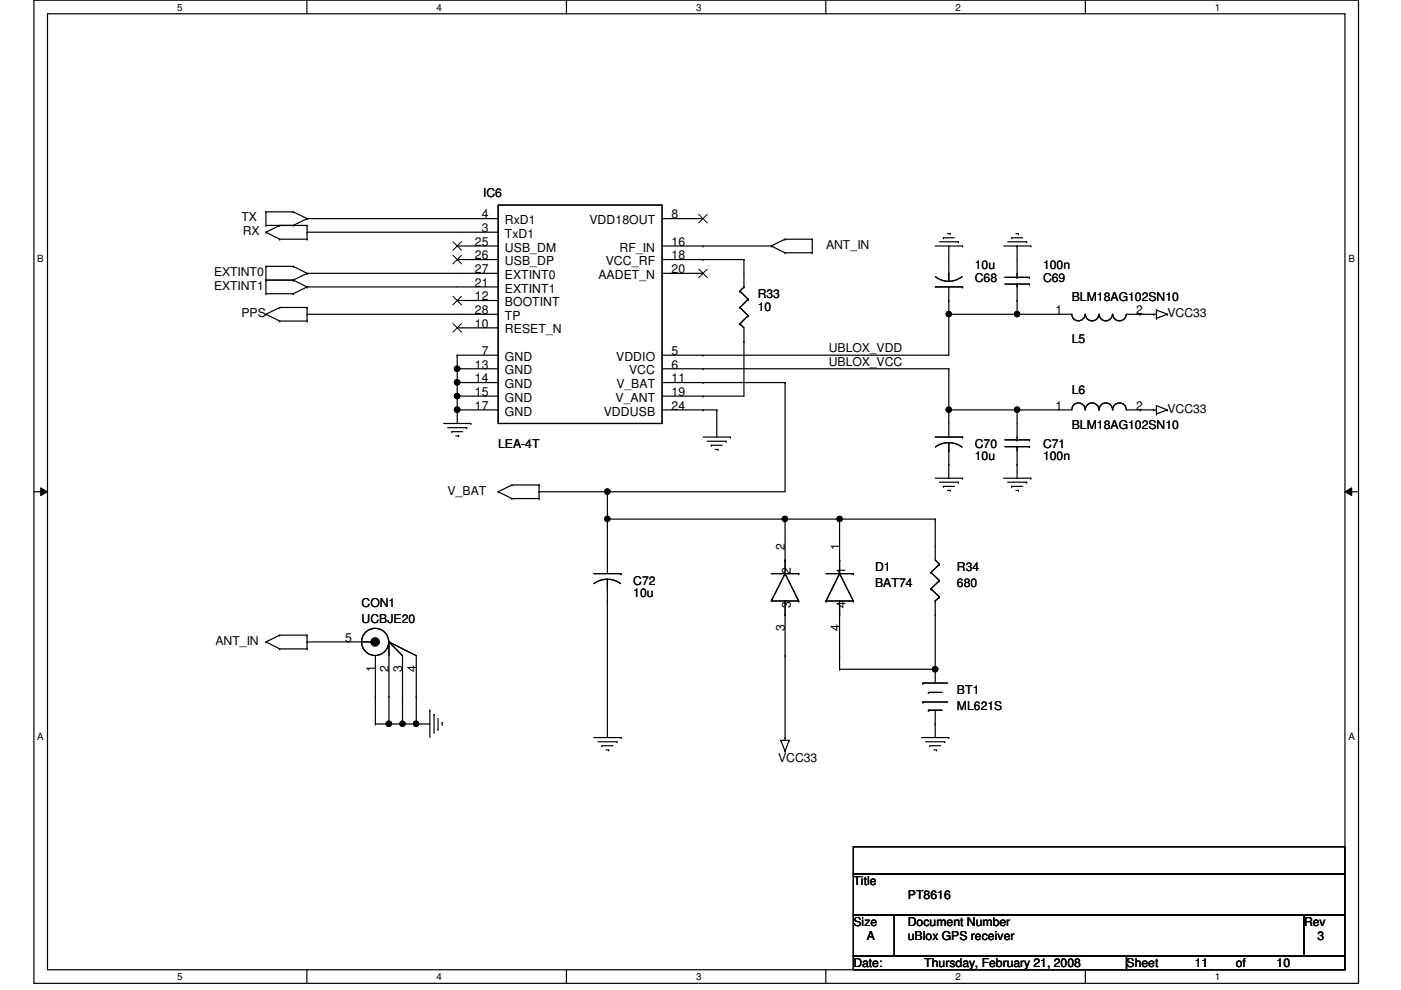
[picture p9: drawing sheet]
<svg xmlns="http://www.w3.org/2000/svg" width="297mm" height="210mm" viewBox="0 0 297 210" stroke-linecap="round" stroke-linejoin="round" font-family="sans-serif">
<path d="M7.2 0h280.8v208.5h-280.8zM10.1 2.9h275.1v202.7h-275.1z" fill="none" stroke="#000" stroke-width=".25"/>
<g fill="#fff">
<path d="M37.5 .3h1.2v2.4h-1.2z"/>
<path d="M37.5 205.9h1.2v2.3h-1.2z"/>
</g>
<path d="M65.1 0v2.9M65.1 205.6v2.9" fill="none" stroke="#000" stroke-width=".25"/>
<g fill="#fff">
<path d="M92.5 .3h1.2v2.4h-1.2z"/>
<path d="M92.5 205.9h1.2v2.3h-1.2z"/>
</g>
<path d="M120.1 0v2.9M120.1 205.6v2.9" fill="none" stroke="#000" stroke-width=".25"/>
<g fill="#fff">
<path d="M147.6 .3h1.1v2.4h-1.1z"/>
<path d="M147.6 205.9h1.1v2.3h-1.1z"/>
</g>
<path d="M175.1 0v2.9M175.1 205.6v2.9" fill="none" stroke="#000" stroke-width=".25"/>
<g fill="#fff">
<path d="M202.6 .3h1.1v2.4h-1.1z"/>
<path d="M202.6 205.9h1.1v2.3h-1.1z"/>
</g>
<path d="M230.1 0v2.9M230.1 205.6v2.9" fill="none" stroke="#000" stroke-width=".25"/>
<g fill="#fff">
<path d="M257.6 .3h1.1v2.4h-1.1z"/>
<path d="M257.6 205.9h1.1v2.3h-1.1z"/>
<path d="M7.9 53.6h1.4v2.3h-1.4z"/>
<path d="M285.9 53.6h1.3v2.3h-1.3z"/>
<path d="M7.9 154.9h1.4v2.4h-1.4z"/>
<path d="M285.9 154.9h1.3v2.4h-1.3z"/>
</g>
<g fill="none" stroke="#000" stroke-width=".25">
<path d="M56.4 49.2h.1M56.4 47.8h.1M56.4 44.9h.1M56.4 59.4h.1M56.4 56.5h.1M56.4 49.2l2.9 1.5M56.4 47.8h8.7M56.4 44.9v2.9M56.4 56.5v5.8M56.4 44.9h5.8M56.4 59.4h5.8M56.4 56.5h5.8"/>
<path d="M59.3 50.7h.1M59.3 47.8h.1M59.3 50.7h5.8M59.3 47.8l-2.9 1.4M62.2 47.8h.1M62.2 44.9h.1M62.2 59.4h.1M62.2 56.5h.1M62.2 44.9l2.9 1.5M62.2 56.5l2.9 1.5M62.2 59.4l2.9 1.4M65.1 58h.1"/>
<path d="M65.1 46.4h.1M65.1 49.2h.1M65.1 47.8h.1M65.1 50.7h.1M65.1 58h40.5M65.1 46.4h40.5M65.1 49.2h40.5M65.1 47.8v2.9M65.1 46.4l-2.9 1.4M65.1 58l-2.9 1.4M96.9 55h8.7M96.9 52.2h8.7"/>
<path d="M105.6 43.5h34.8v46.3h-34.8zM140.4 55h17.3M140.4 58h8.7M140.4 46.4h8.7M140.4 52.2h23.1M149.1 55h.1M149.1 52.2h.1M157.7 55h.1M157.7 55v5.8M163.5 52.2h.1M163.5 52.2l3 1.4M166.5 50.7h.1"/>
<path d="M166.5 53.6h.1M166.5 50.7h5.7M166.5 50.7l-3 1.5M166.5 53.6h5.7M172.2 50.7h.1M172.2 53.6h.1M172.2 50.7v2.9M198.3 52.2h5.8M198.3 58.7a4.6 4.6 0 0 0 5.7 0M199.2 51.3h4M200 50.4h.1M200 50.4h2.3"/>
<path d="M200.9 49.5h.6M201.2 52.2h.1M201.2 58h.1M201.2 52.2v7.5M201.5 49.5h.1M203.2 51.3h.1M204.1 52.2h.1M212.8 52.2h5.8M213.1 58.8h5.2M213.7 51.3h4M214.5 50.4h.1M214.5 50.4h2.3"/>
<path d="M215.4 49.5h.5M215.6 52.2h.1M215.6 58.8h.1M215.6 52.2v6.6M215.9 49.5h.1M217.7 51.3h.1M218.3 58.8h.1M218.6 52.2h.1M56.4 62.3h.1M56.4 66.6h.1M56.4 62.3h5.8M56.4 66.6l2.9 1.5"/>
<path d="M59.3 68.1h.1M59.3 65.2h.1M59.3 68.1h5.8M59.3 65.2l-2.9 1.4M59.3 65.2h5.8M62.2 62.3h.1M65.1 60.8h.1M65.1 66.6h.1M65.1 65.2h.1M65.1 68.1h.1M65.1 66.6h40.5M65.1 60.8h40.5"/>
<path d="M65.1 65.2v2.9M65.1 60.8l-2.9 1.5M96.9 75.3h.1M96.9 78.2h.1M96.9 75.3h8.7M96.9 78.2h8.7M96.9 75.3v14.5M96.9 63.7h8.7M96.9 69.5h8.7M105.6 78.2h.1M105.6 75.3h.1M140.4 78.2h60.8"/>
<path d="M149.1 75.3h.1M149.1 78.2h.1M156.9 68.7h.1M156.9 65.2h.1M156.9 61.7h.1M156.9 68.7l.8 .8v14.5h-17.3M156.9 65.2l1.7 1.7M156.9 61.7l1.7 1.8M157.7 72.4h.1M157.7 60.8h.1M157.7 60.8l-.8 .9M158.6 66.9h.1"/>
<path d="M158.6 63.5h.1M158.6 66.9l-1.7 1.8M158.6 63.5l-1.7 1.7M198.3 60.8h5.8M201.2 66.6h.1M201.2 63.7h.1M201.2 78.2h.1M201.2 66.6h26a1.44 1.44 0 0 0 1.5 1.4 1.44 1.44 0 0 0 1.4-1.4 1.44 1.44 0 0 0 1.5 1.4 1.44 1.44 0 0 0 1.4-1.4M201.2 60.8v14.5h-60.8M201.2 78.2v14.5M204.1 60.8h.1M213.1 60.2h5.2"/>
<path d="M215.6 63.7h.1M215.6 66.6h.1M215.6 60.2h.1M215.6 60.2v6.4M218.3 60.2h.1M233 66.6a1.42 1.42 0 0 0 1.5 1.4 1.42 1.42 0 0 0 1.4-1.4M235.9 66.6a1.44 1.44 0 0 0 1.5 1.4 1.44 1.44 0 0 0 1.4-1.4M238.8 66.6h6.4M241.7 66.6h.1M244.6 66.6h.1M245.2 67.5h.1M245.2 65.7h.1"/>
<path d="M245.2 65.7v1.8M245.2 65.7l2.3 .9M247.5 66.6h.1M247.5 66.6l-2.3 .9M94.1 89.8h5.7M94.9 90.7h4.1M95.8 91.5h.1M95.8 91.5h2.3M96.6 92.4h.6M96.9 86.9h.1M96.9 84h.1M96.9 81.1h.1"/>
<path d="M96.9 86.9h8.7M96.9 84h8.7M96.9 81.1h8.7M97.2 92.4h.1M99 90.7h.1M99.8 89.8h.1M105.6 86.9h.1M105.6 81.1h.1M105.6 84h.1M140.4 86.9h11.6M140.4 81.1h26.1M149.1 86.9h.1"/>
<path d="M149.1 84h.1M149.1 81.1h.1M149.1 92.7h5.8M149.9 93.6h4.1M150.8 94.4h.1M150.8 94.4h2.3M151.7 95.3h.5M152 86.9h.1M152 86.9v5.8M152.2 95.3h.1M154 93.6h.1M154.9 92.7h.1"/>
<path d="M166.5 81.1h.1M166.5 81.1v23.2h-52.2M198.3 92.7h5.8M201.2 86.9h.1M201.2 98.5h.1M201.2 86.9h26a1.44 1.44 0 0 1 1.5-1.5 1.44 1.44 0 0 1 1.4 1.5 1.44 1.44 0 0 1 1.5-1.5 1.44 1.44 0 0 1 1.4 1.5M201.2 95.6h.1M201.2 93.9l1.4 .2 1.4 .7M201.2 93.9l-1.5 .2-1.4 .7M201.2 93.9v7.5M204.1 92.7h.1M213.1 94.7h5.2"/>
<path d="M213.1 93.3h5.2M215.6 98.5h.1M215.6 86.9h.1M215.6 93.3h.1M215.6 94.7h.1M215.6 86.9v6.4M215.6 94.7v6.7M218.3 94.7h.1M218.3 93.3h.1M233 86.9a1.42 1.42 0 0 1 1.5-1.5 1.42 1.42 0 0 1 1.4 1.5M235.9 86.9a1.44 1.44 0 0 1 1.5-1.5 1.44 1.44 0 0 1 1.4 1.5M238.8 86.9h6.4"/>
<path d="M241.7 86.9h.1M244.6 86.9h.1M245.2 86h.1M245.2 87.8h.1M245.2 86v1.8M245.2 86l2.3 .9M247.5 86.9h.1M247.5 86.9l-2.3 .9M7.2 104.3h2.9M105.6 104.3h.1M105.6 104.3l2.9 1.4M108.5 105.7h.1"/>
<path d="M108.5 102.8h.1M108.5 105.7h5.8M108.5 102.8l-2.9 1.5M108.5 102.8h5.8M114.3 104.3h.1M114.3 102.8h.1M114.3 105.7h.1M114.3 102.8v2.9M128.8 110.1h.1M128.8 104.3h.1M128.8 110.1h69.5M128.8 104.3v17.3"/>
<path d="M166.5 110.1h.1M166.5 118.7h.1M166.5 110.1v11.5M178 110.1h.1M178 118.7h.1M178 110.1v11.5M198.3 110.1h.1M198.3 110.1v8.6l.9 .9M198.3 101.4h5.8M199.2 119.6h.1M199.2 102.2h4M199.2 119.6l-1.8 1.8"/>
<path d="M200 103.1h.1M200 103.1h2.3M200.9 104h.6M201.5 104h.1M203.2 102.2h.1M204.1 101.4h.1M212.8 101.4h5.8M213.7 102.2h4M214.5 103.1h.1M214.5 103.1h2.3M215.4 104h.5M215.9 104h.1"/>
<path d="M217.7 102.2h.1M218.6 101.4h.1M285.2 104.3h2.8M56.4 136.1h.1M56.4 136.1l2.9 1.5M59.3 137.6h.1M59.3 134.7h.1M59.3 137.6h5.8M59.3 134.7l-2.9 1.4M59.3 134.7h5.8M65.1 136.1h.1M65.1 134.7h.1"/>
<path d="M65.1 137.6h.1M65.1 136.1h13.6M65.1 134.7v2.9M78.7 136.1h.1M79.6 139v14.5M82.5 136.1h.1M82.5 136.1l5.8 2.9v14.5M82.5 136.1l2.8 2.9v14.5M82.5 136.1v17.4M125.9 121.6h5.8M128.8 127.4h.1M128.8 124.5h.1"/>
<path d="M128.8 122.8l1.5 .3 1.3 .6M128.8 122.8l-1.5 .2-1.4 .7M128.8 122.8v33.6M131.7 121.6h.1M163.5 121.6h5.8M166.5 139h.1M166.5 121.6h.1M166.5 130.3h.1M166.5 127.4v29.6M166.5 121.6l-3 5.8h5.8M166.5 121.6l2.8 5.8M169.3 127.4h.1"/>
<path d="M169.3 121.6h.1M175.1 127.4h.1M175.1 121.6h5.8M175.1 127.4h5.8M178 139h.1M178 121.6h.1M178 130.3h.1M178 127.4v14.5M178 121.6l2.9 5.8M178 121.6l-2.9 5.8M180.9 127.4h.1M180.9 121.6h.1"/>
<path d="M197.4 121.4h.1M197.4 124.8h.1M197.4 121.4l1.8 1.7M197.4 124.8l1.8 1.8M198.3 130.3h.1M198.3 127.4h.1M198.3 127.4v17.4M199.2 123.1h.1M199.2 126.6h.1M199.2 123.1l-1.8 1.7M199.2 126.6l-.9 .8M79.6 153.5h.1"/>
<path d="M79.6 147.7h.1M79.6 153.5h11.5M82.5 147.7h.1M82.5 153.5h.1M85.3 147.7h.1M85.3 153.5h.1M88.3 147.7h.1M88.3 153.5h.1M91.1 150.6h.1M91.1 150.6v5.8M92 151.5h.1M92 151.5v4"/>
<path d="M92.9 154.6h.1M92.9 152.3v2.3M93.8 153.2h.1M93.8 153.2v.6M125.9 156.4h5.8M126.8 157.3h4M127.6 158.1h.1M127.6 158.1h2.4M128.5 159h.6M129.1 159h.1M130.8 157.3h.1M131.7 156.4h.1"/>
<path d="M165.6 157h.1M165.6 157h1.7M165.6 157l.9 2.3M166.5 156.4h.1M166.5 159.3h.1M167.3 157h.1M167.3 157l-.8 2.3M178 141.9h.1M178 141.9h20.3M195.4 156.4h5.8M195.7 144.8h.1M195.7 148.8h.1"/>
<path d="M195.7 144.8h5.2M195.7 148.8h5.2M196.3 157.3h4M196.8 150.6h.1M196.8 146.8h.1M196.8 150.6h2.9M196.8 146.8h2.9M197.1 158.1h.1M197.1 158.1h2.3M198 159h.6M198.3 153.5h.1M198.3 150.6v5.8"/>
<path d="M198.6 159h.1M200.3 157.3h.1M201.2 156.4h.1M180.9 179.5h104.3v5.8h-104.3zM180.9 185.3h104.3v8.7h-104.3zM180.9 194h8.7v8.7h-8.7zM189.6 194h86.9v8.7h-86.9zM276.5 194h8.7v8.7h-8.7zM180.9 202.7h57.9v2.9h-57.9zM238.8 202.7h46.4v2.9h-46.4z"/>
<circle cx="96.9" cy="78.2" r=".56"/>
<circle cx="201.2" cy="66.6" r=".56"/>
<circle cx="215.6" cy="66.6" r=".56"/>
<circle cx="96.9" cy="81.1" r=".56"/>
<circle cx="96.9" cy="84" r=".56"/>
<circle cx="96.9" cy="86.9" r=".56"/>
<circle cx="201.2" cy="86.9" r=".56"/>
<circle cx="215.6" cy="86.9" r=".56"/>
<circle cx="128.8" cy="104.2" r=".56"/>
<circle cx="128.8" cy="110" r=".56"/>
<circle cx="166.4" cy="110" r=".56"/>
<circle cx="178" cy="110" r=".56"/>
<circle cx="79.5" cy="136.1" r=".85"/>
<circle cx="79.5" cy="136.1" r="2.88"/>
<circle cx="82.4" cy="153.5" r=".56"/>
<circle cx="85.3" cy="153.5" r=".56"/>
<circle cx="88.2" cy="153.5" r=".56"/>
<circle cx="198.3" cy="141.9" r=".56"/>
</g>
<g fill="#000">
<path d="M8.6 103.4l1.5 .9-1.5 .8zM285.2 104.3l1.4-.9v1.7z"/>
<circle cx="96.9" cy="78.2" r=".56"/>
<circle cx="201.2" cy="66.6" r=".56"/>
<circle cx="215.6" cy="66.6" r=".56"/>
<circle cx="96.9" cy="81.1" r=".56"/>
<circle cx="96.9" cy="84" r=".56"/>
<circle cx="96.9" cy="86.9" r=".56"/>
<circle cx="201.2" cy="86.9" r=".56"/>
<circle cx="215.6" cy="86.9" r=".56"/>
<circle cx="128.8" cy="104.2" r=".56"/>
<circle cx="128.8" cy="110" r=".56"/>
<circle cx="166.4" cy="110" r=".56"/>
<circle cx="178" cy="110" r=".56"/>
<circle cx="79.5" cy="136.1" r=".85"/>
<circle cx="82.4" cy="153.5" r=".56"/>
<circle cx="85.3" cy="153.5" r=".56"/>
<circle cx="88.2" cy="153.5" r=".56"/>
<circle cx="198.3" cy="141.9" r=".56"/>
</g>
<g fill="none" stroke="#000" stroke-width=".21">
<path d="M96.1 51.3l1.8 1.8M96.1 54.1l1.8 1.9M97.8 51.3l-1.8 1.8M97.8 54.1l-1.8 1.9M148.2 45.5l1.8 1.8M148.2 57.1l1.8 1.8M149.9 45.5l-1.8 1.8M149.9 57.1l-1.8 1.8M96.1 62.8l1.8 1.8M96.1 68.6l1.8 1.8M97.8 62.8l-1.8 1.8M97.8 68.6l-1.8 1.8"/>
<path d="M8.6 103.4l1.5 .9-1.5 .8zM285.2 104.3l1.4-.9v1.7z"/>
</g>
<g font-size="2.6">
<text x="102.4" y="41.7">IC6</text>
<text x="51.2" y="46.9">TX</text>
<text x="102.1" y="46.3">4</text>
<text x="107.1" y="47.5">RxD1</text>
<text x="125" y="47.5">VDD18OUT</text>
<text x="142.4" y="46.3">8</text>
<text x="51.5" y="49.8">RX</text>
<text x="100.7" y="52.1">25</text>
<text x="102.1" y="49.2">3</text>
<text x="107.1" y="50.4">TxD1</text>
<text x="107.1" y="53.3">USB_DM</text>
<text x="131.4" y="53.3">RF_IN</text>
<text x="142.4" y="52.1">16</text>
<text x="175.1" y="52.7">ANT_IN</text>
<text x="45.4" y="58.5">EXTINT0</text>
<text x="100.7" y="55">26</text>
<text x="100.7" y="57.9">27</text>
<text x="107.1" y="56.2">USB_DP</text>
<text x="107.1" y="59.1">EXTINT0</text>
<text x="126.9" y="59.1">AADET_N</text>
<text x="128.4" y="56.2">VCC_RF</text>
<text x="142.4" y="55">18</text>
<text x="142.4" y="57.9">20</text>
<text x="206.7" y="59.7">C68</text>
<text x="206.7" y="57.1">10u</text>
<text x="221.1" y="59.7">C69</text>
<text x="221.1" y="57.1">100n</text>
<text x="45.4" y="61.4">EXTINT1</text>
<text x="100.7" y="60.8">21</text>
<text x="100.7" y="63.7">12</text>
<text x="107.1" y="62">EXTINT1</text>
<text x="107.1" y="64.9">BOOTINT</text>
<text x="160.7" y="63.2">R33</text>
<text x="227.2" y="63.8">BLM18AG102SN10</text>
<text x="51.2" y="67.2">PPS</text>
<text x="100.7" y="66.6">28</text>
<text x="100.7" y="69.5">10</text>
<text x="107.1" y="67.8">TP</text>
<text x="107.1" y="70.7">RESET_N</text>
<text x="160.7" y="66">10</text>
<text x="223.8" y="66.6">1</text>
<text x="240.9" y="66.6">2</text>
<text x="247.5" y="67.2">VCC33</text>
<text x="102.1" y="75.3">7</text>
<text x="107.1" y="76.5">GND</text>
<text x="130.6" y="76.5">VDDIO</text>
<text x="142.4" y="75.3">5</text>
<text x="175.7" y="74.7">UBLOX_VDD</text>
<text x="175.7" y="77.6">UBLOX_VCC</text>
<text x="227.2" y="72.7">L5</text>
<text x="100.7" y="78.1">13</text>
<text x="100.7" y="81.1">14</text>
<text x="100.7" y="83.9">15</text>
<text x="107.1" y="79.4">GND</text>
<text x="107.1" y="82.3">GND</text>
<text x="130.7" y="82.3">V_BAT</text>
<text x="133.4" y="79.4">VCC</text>
<text x="142.4" y="81.1">11</text>
<text x="142.4" y="78.1">6</text>
<text x="142.4" y="83.9">19</text>
<text x="227.2" y="83.4">L6</text>
<text x="100.7" y="86.9">17</text>
<text x="107.1" y="88.1">GND</text>
<text x="107.1" y="85.2">GND</text>
<text x="128" y="88.1">VDDUSB</text>
<text x="130.5" y="85.2">V_ANT</text>
<text x="142.4" y="86.9">24</text>
<text x="223.8" y="86.9">1</text>
<text x="240.9" y="86.9">2</text>
<text x="247.5" y="87.5">VCC33</text>
<text x="105.6" y="95">LEA-4T</text>
<text x="206.7" y="95">C70</text>
<text x="221.1" y="95">C71</text>
<text x="227.2" y="91">BLM18AG102SN10</text>
<text x="206.7" y="97.6">10u</text>
<text x="221.1" y="97.6">100n</text>
<text x="94.9" y="104.9">V_BAT</text>
<text x="166.4" y="116.7" transform="rotate(-90 166.4 116.7)">2</text>
<text x="178" y="116.7" transform="rotate(-90 178 116.7)">1</text>
<text x="134.3" y="124">C72</text>
<text x="167.7" y="121.6" transform="rotate(-90 167.7 121.6)">2</text>
<text x="179.2" y="121.6" transform="rotate(-90 179.2 121.6)">1</text>
<text x="185.5" y="121.1">D1</text>
<text x="185.5" y="124.5">BAT74</text>
<text x="202.9" y="121.1">R34</text>
<text x="202.9" y="124.5">680</text>
<text x="76.7" y="128.6">CON1</text>
<text x="134.3" y="126.6">10u</text>
<text x="167.7" y="128.9" transform="rotate(-90 167.7 128.9)">3</text>
<text x="179.2" y="128.9" transform="rotate(-90 179.2 128.9)">4</text>
<text x="45.7" y="136.7">ANT_IN</text>
<text x="73.2" y="136.1">5</text>
<text x="76.7" y="132.1">UCBJE20</text>
<text x="166.4" y="133.8" transform="rotate(-90 166.4 133.8)">3</text>
<text x="178" y="133.8" transform="rotate(-90 178 133.8)">4</text>
<text x="79.5" y="142.5" transform="rotate(-90 79.5 142.5)">1</text>
<text x="82.4" y="142.5" transform="rotate(-90 82.4 142.5)">2</text>
<text x="85.3" y="142.5" transform="rotate(-90 85.3 142.5)">3</text>
<text x="88.2" y="142.5" transform="rotate(-90 88.2 142.5)">4</text>
<text x="202.9" y="147.2">BT1</text>
<text x="202.9" y="150.6">ML621S</text>
<text x="165" y="161.6">VCC33</text>
<text x="180.9" y="187.7">Title</text>
<text x="192.5" y="190.6">PT8616</text>
<text x="180.9" y="196.3">Size</text>
<text x="192.5" y="196.3">Document Number</text>
<text x="276.5" y="196.3">Rev</text>
<text x="183.8" y="199.3">A</text>
<text x="192.5" y="199.3">uBlox GPS receiver</text>
<text x="279.4" y="199.3">3</text>
<text x="180.9" y="205.1">Date:</text>
<text x="196" y="205.1">Thursday, February 21, 2008</text>
<text x="238.8" y="205.1">Sheet</text>
<text x="253.3" y="205.1">11</text>
<text x="262" y="205.1">of</text>
<text x="270.7" y="205.1">10</text>
</g>
<g font-size="2.1">
<text x="37.5" y="2.2">5</text>
<text x="92.5" y="2.2">4</text>
<text x="147.6" y="2.2">3</text>
<text x="202.6" y="2.2">2</text>
<text x="257.6" y="2.2">1</text>
<text x="7.9" y="55.5">B</text>
<text x="285.9" y="55.5">B</text>
<text x="7.9" y="156.8">A</text>
<text x="285.9" y="156.8">A</text>
<text x="37.5" y="207.8">5</text>
<text x="92.5" y="207.8">4</text>
<text x="147.6" y="207.8">3</text>
<text x="202.6" y="207.8">2</text>
<text x="257.6" y="207.8">1</text>
</g>
</svg>
